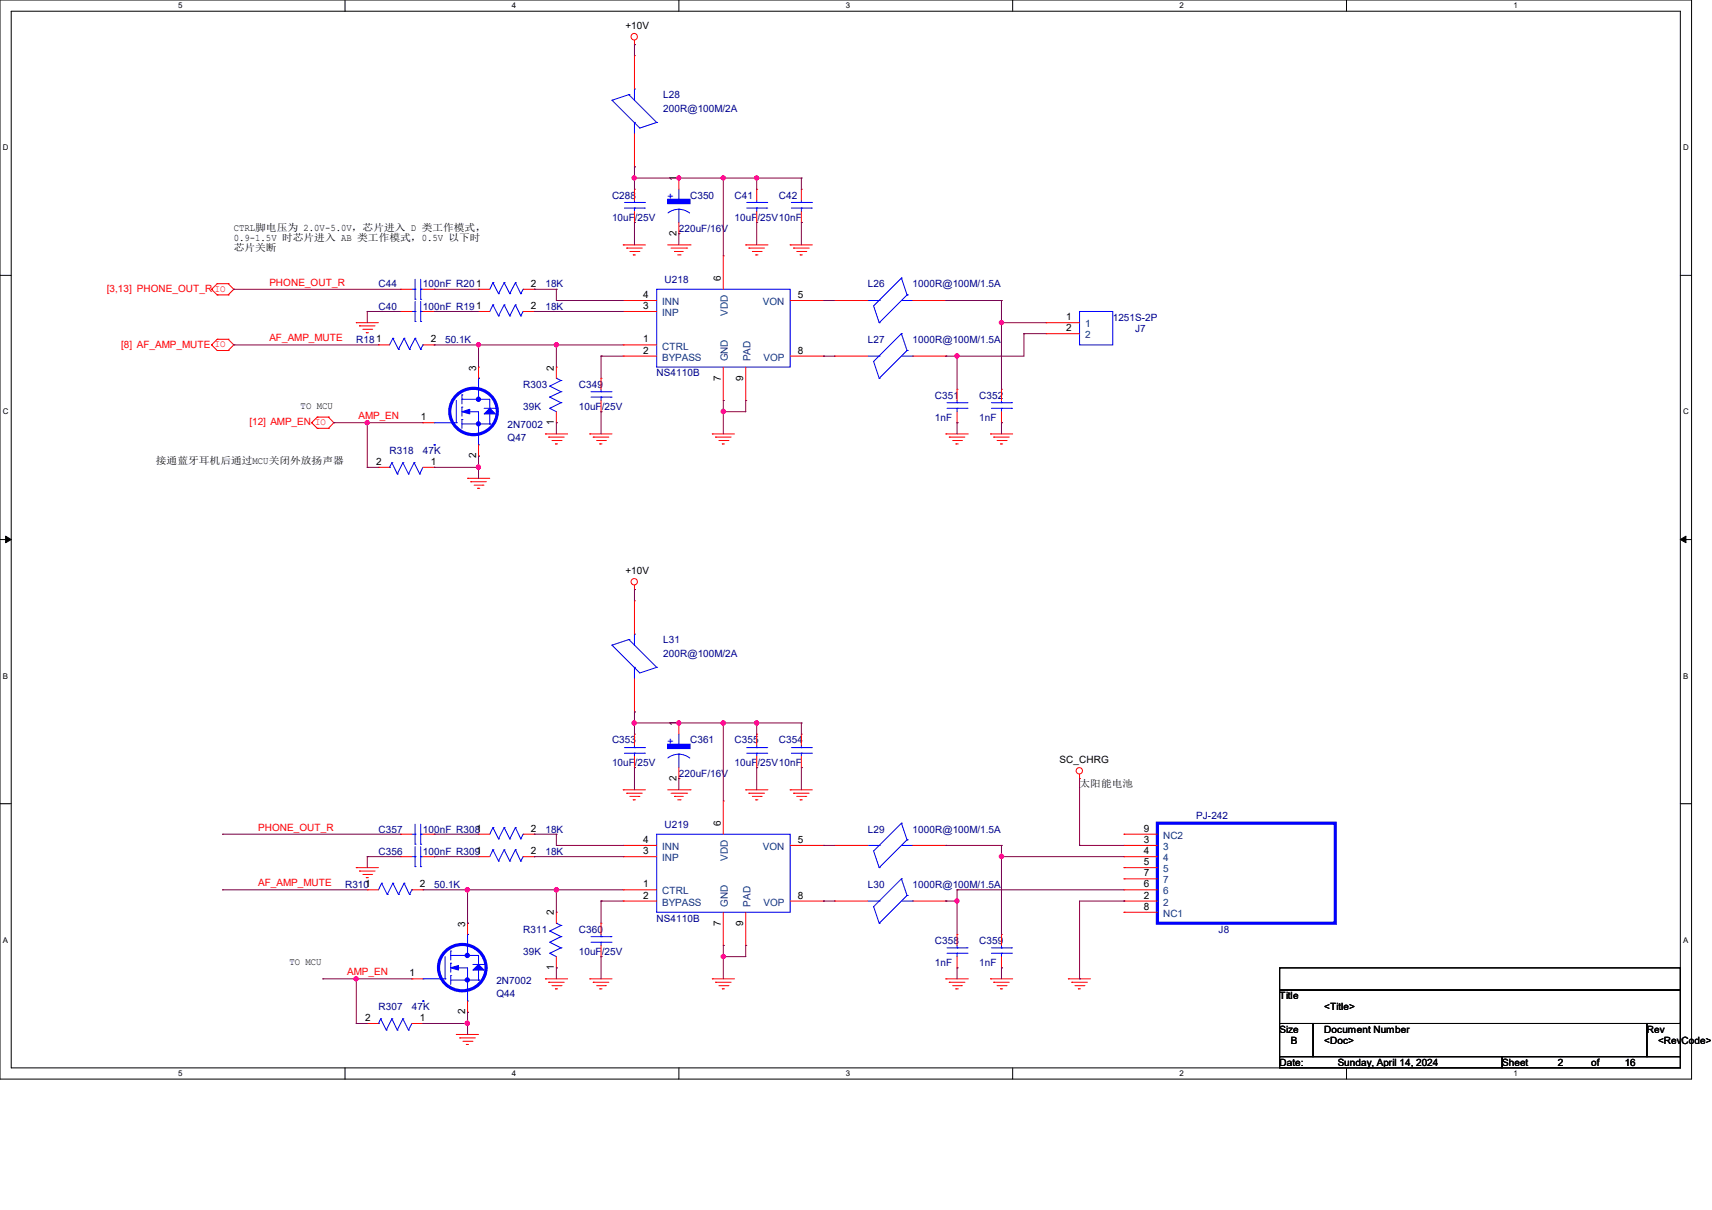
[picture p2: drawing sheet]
<svg xmlns="http://www.w3.org/2000/svg" width="297mm" height="210mm" viewBox="0 0 297 210" stroke-linecap="round" stroke-linejoin="round" font-family="sans-serif">
<g fill="none" stroke="#000" stroke-width=".17">
<path d="M0 0h293.5v187.3h-293.5zM1.9 1.9h289.6v183.4h-289.6zM59.9 0v1.9M117.8 0v1.9M175.7 0v1.9M233.6 0v1.9M0 47.8h1.9M291.5 47.8h2M0 93.6h1.9M1 93l.9 .6-.9 .6zM291.5 93.6l1-.6v1.2zM291.5 93.6h2"/>
<path d="M0 139.5h1.9M291.5 139.5h2M222 168h69.5v3.8h-69.5zM222 171.8h69.5v5.8h-69.5zM222 177.6h5.8v5.8h-5.8zM227.8 177.6h57.9v5.8h-57.9zM285.7 177.6h5.8v5.8h-5.8zM59.9 185.3v2M117.8 185.3v2M175.7 185.3v2M222 183.4h38.6v1.9h-38.6zM233.6 185.3v2"/>
<path d="M260.6 183.4h30.9v1.9h-30.9z"/>
</g>
<path d="M1 93l.9 .6-.9 .6zM291.5 93.6l1-.6v1.2z" fill="#000"/>
<g fill="none" stroke="#f00" stroke-width=".17">
<path d="M110.1 7.7h.1M110.1 7v.7M139 32.9h.1M139 38.6h.1M139 32.9v1.9M139 36.7v1.9M36.7 59.9h.1M36.7 50.2h.1M36.7 59.9l1 .9M36.7 50.2l1 1M37.7 58.9h.1M37.7 49.2h.1"/>
<path d="M37.7 51.2h.1M37.7 58.9l-1 1M37.7 58.9h1.9M37.7 49.2l-1 1M37.7 49.2h1.9M37.7 51.2h1.9M39.6 58.9h.1M39.6 49.2h.1M39.6 51.2h.1M39.6 58.9l1 1-1 .9M39.6 49.2l1 1-1 1M61.8 56h.1"/>
<path d="M61.8 56h3.9M62.4 56.6h.1M62.4 56.6h2.7M62.9 57.2h1.6M63.5 57.7h.1M63.5 57.7h.4M64.5 57.2h.1M108.1 42.5h.1M108.1 42.5h3.9M108.7 43.1h.1M108.7 43.1h2.7M109.3 43.6h1.5"/>
<path d="M109.9 44.2h.1M109.9 44.2h.3M110.8 43.6h.1M115.8 42.5h3.9M116.4 43.1h2.7M117 43.6h.1M117 43.6h1.5M117.6 44.2h.4M118 44.2h.1M119.1 43.1h.1M119.7 42.5h.1M129.4 42.5h.1"/>
<path d="M129.4 42.5h3.8M129.9 43.1h.1M129.9 43.1h2.7M130.5 43.6h1.5M131.1 44.2h.1M131.1 44.2h.4M132 43.6h.1M137.1 42.5h.1M137.1 42.5h3.8M137.7 43.1h.1M137.7 43.1h2.7M138.2 43.6h1.6"/>
<path d="M138.8 44.2h.1M138.8 44.2h.4M139.8 43.6h.1M37.7 60.8h.1M37.7 60.8h1.9M39.6 60.8h.1M54.1 73.4h.1M54.1 73.4l.9 .9M55 72.4h.1M55 74.3h.1M55 72.4l-.9 1M55 72.4h2"/>
<path d="M55 74.3h2M57 72.4h.1M57 74.3h.1M57 72.4l.9 1-.9 .9M94.6 75.3h.1M94.6 75.3h3.9M95.2 75.9h.1M95.2 75.9h2.7M95.8 76.5h1.5M96.4 77h.1M96.4 77h.3M97.3 76.5h.1"/>
<path d="M102.3 75.3h.1M102.3 75.3h3.9M102.9 75.9h.1M102.9 75.9h2.7M103.5 76.5h1.5M104.1 77h.1M104.1 77h.3M105 76.5h.1M123.6 75.3h.1M123.6 75.3h3.8M124.1 75.9h.1M124.1 75.9h2.7"/>
<path d="M124.7 76.5h1.6M125.3 77h.1M125.3 77h.4M126.3 76.5h.1M164.1 75.3h.1M164.1 75.3h3.9M164.7 75.9h.1M164.7 75.9h2.7M165.3 76.5h1.5M165.8 77h.1M165.8 77h.4M166.8 76.5h.1"/>
<path d="M171.8 75.3h.1M171.8 75.3h3.9M172.4 75.9h.1M172.4 75.9h2.7M173 76.5h1.5M173.6 77h.1M173.6 77h.3M173.7 67.6h.1M173.7 73.4h.1M173.7 67.6v1.9M173.7 71.5v1.9M174.5 76.5h.1"/>
<path d="M81.1 83h.1M81.1 83h3.9M81.7 83.6h.1M81.7 83.6h2.7M82.3 84.2h1.5M82.8 84.8h.1M82.8 84.8h.4M83.8 84.2h.1M110.1 102.3h.1M110.1 101.6v.7M108.1 137.1h.1M108.1 137.1h3.9"/>
<path d="M108.7 137.7h.1M108.7 137.7h2.7M109.3 138.2h1.5M109.9 138.8h.1M109.9 138.8h.3M110.8 138.2h.1M115.8 137.1h3.9M116.4 137.7h2.7M117 138.2h.1M117 138.2h1.5M117.6 138.8h.4M118 138.8h.1"/>
<path d="M119.1 137.7h.1M119.7 137.1h.1M129.4 137.1h.1M129.4 137.1h3.8M129.9 137.7h.1M129.9 137.7h2.7M130.5 138.2h1.5M131.1 138.8h.1M131.1 138.8h.4M132 138.2h.1M137.1 137.1h.1M137.1 137.1h3.8"/>
<path d="M137.7 137.7h.1M137.7 137.7h2.7M138.2 138.2h1.6M138.8 138.8h.1M138.8 138.8h.4M139.8 138.2h.1M187.3 135.1h.1M187.3 134.4v.7M61.8 150.6h.1M61.8 150.6h3.9M62.4 151.2h.1M62.4 151.2h2.7"/>
<path d="M62.9 151.8h1.6M63.5 152.3h.1M63.5 152.3h.4M64.5 151.8h.1M96.5 158.3h.1M96.5 158.3v1.9M144.8 146.7h.1M144.8 146.7h5.8M158.3 146.7h5.8M164.1 146.7h.1M79.2 179.5h.1M79.2 179.5h3.8"/>
<path d="M94.6 169.9h.1M94.6 169.9h3.9M95.2 170.5h.1M95.2 170.5h2.7M95.8 171.1h1.5M96.4 171.6h.1M96.4 171.6h.3M96.5 168h.1M96.5 166v2M97.3 171.1h.1M102.3 169.9h.1M102.3 169.9h3.9"/>
<path d="M102.9 170.5h.1M102.9 170.5h2.7M103.5 171.1h1.5M104.1 171.6h.1M104.1 171.6h.3M105 171.1h.1M123.6 169.9h.1M123.6 169.9h3.8M124.1 170.5h.1M124.1 170.5h2.7M124.7 171.1h1.6M125.3 171.6h.1"/>
<path d="M125.3 171.6h.4M126.3 171.1h.1M164.1 169.9h.1M164.1 169.9h3.9M164.7 170.5h.1M164.7 170.5h2.7M165.3 171.1h1.5M165.8 171.6h.1M165.8 171.6h.4M166.8 171.1h.1M171.8 169.9h.1M171.8 169.9h3.9"/>
<path d="M172.4 170.5h.1M172.4 170.5h2.7M173 171.1h1.5M173.6 171.6h.1M173.6 171.6h.3M174.5 171.1h.1M185.3 169.9h.1M185.3 169.9h3.9M185.9 170.5h.1M185.9 170.5h2.7M186.5 171.1h1.5M187.1 171.6h.1"/>
<path d="M187.1 171.6h.4M188 171.1h.1M79.8 180.1h.1M79.8 180.1h2.7M80.3 180.7h1.6M80.9 181.3h.1M80.9 181.3h.4M81.9 180.7h.1"/>
<circle cx="110" cy="6.4" r=".56"/>
<circle cx="110" cy="101" r=".55"/>
<circle cx="187.2" cy="133.8" r=".55"/>
</g>
<g fill="none" stroke="#00f" stroke-width=".17">
<path d="M115.9 37l1.1-.6 .8-.1 1.1 .3 .7 .4M117.8 34.8h.1M117.8 32.9v1.9M137.3 36.1h3.5M137.3 35.1h3.5M139 35.1h.1M139 36.1h.1M139 34.8v.3M139 36.1v.6M140.8 36.1h.1M140.8 35.1h.1M172 70.9h3.5"/>
<path d="M172 69.9h3.5M173.7 69.9h.1M173.7 70.9h.1M173.7 69.5v.4M173.7 70.9v.6M175.5 70.9h.1M175.5 69.9h.1M150.6 146.7h1.9M152.5 150.6h.1M152.5 146.7h.1M156.4 142.9h.1M156.4 142.9l-4.8 4.8 .9 2.9"/>
<path d="M156.4 142.9l1 2.9M156.4 146.7h1.9M157.4 145.8h.1M157.4 145.8l-4.9 4.8M158.3 146.7h.1M95.4 163.5h.1M95.4 165.4h.1M95.4 161.6h.1M95.4 163.5l1.9 1M95.4 165.4l1.1 .6M95.4 161.6l1.9 1M96.5 160.2h.1"/>
<path d="M96.5 160.2l.8 .4M97.3 164.5h.1M97.3 162.6h.1M97.3 160.6h.1M97.3 164.5l-1.9 .9M97.3 162.6l-1.9 .9M97.3 160.6l-1.9 1"/>
</g>
<path d="M115.8 34.6h3.9v.7h-3.9z" fill-rule="evenodd" fill="#00f"/>
<g fill="none" stroke="#00f" stroke-width=".17">
<path d="M115.8 34.6h3.9v.7h-3.9zM117.8 36.3h.1M117.8 36.3v2.3M129.5 36.1h3.5M129.5 35.1h3.5M131.3 35.1h.1M131.3 36.1h.1M131.3 34.8v.3M131.3 36.1v.6M133 36.1h.1M133 35.1h.1M66.2 153.3h.1"/>
<path d="M66.2 153.3l1 1.9M66.2 153.3l-.5 1.1M67.2 155.2h.1M68.2 153.3h.1M68.2 153.3l-1 1.9M68.2 153.3l.9 1.9M69.1 155.2h.1M70.1 153.3h.1M70.1 153.3l-1 1.9M70.1 153.3l.9 1.9M71 155.2h.1M71.5 154.4h.1"/>
<path d="M71.5 154.4l-.5 .8M73.4 173.7h.1M73.4 169.9h.1M73.4 169.9h3.8M78.2 165.1h.1M78.2 169.3h.1M78.2 165.1v1.5M78.2 169.3v1.6M78.2 170.1h4.8M79.2 168h.1M79.2 168h1.9M81.1 162.2h.1"/>
<path d="M83 170.1h.1"/>
</g>
<path d="M117.8 30.9h.1M117.8 30.9v2M117.8 38.6v2M131.3 32.9h.1M131.3 38.6h.1M131.3 32.9v1.9M131.3 36.7v1.9M117.8 40.6h.1M63.7 154.4h.1M63.7 154.4h2M71.5 154.4h1.9M73.4 154.4h.1" fill="none" stroke="#f00" stroke-width=".17"/>
<circle cx="81.1" cy="165.8" r=".38" fill="#00f"/>
<g fill="none" stroke="#00f" stroke-width=".17">
<path d="M77.2 169.9h.1M77.2 166v3.9M78.2 167.2h.1M78.2 165.8h.1M78.2 165.8h4.8v1.6M78.2 167.2v1.5M83 167.4h.1M83 170.1h.1M83 168.4v1.7"/>
<circle cx="81.1" cy="165.8" r=".38"/>
</g>
<path d="M77.3 165.1a4.1 4.1 0 0 1 6.5 .8 4.1 4.1 0 0 1-2.8 6 4 4 0 0 1-4.4-2 4 4 0 0 1 .7-4.8z" fill="none" stroke="#00f" stroke-width=".55"/>
<circle cx="81.1" cy="170.1" r=".37" fill="#00f"/>
<g fill="none" stroke="#00f" stroke-width=".17">
<path d="M81.1 165.8h.1M81.1 164.1v1.7"/>
<circle cx="81.1" cy="170.1" r=".37"/>
</g>
<path d="M82 168.4l1-1 1 1z" fill="#00f"/>
<path d="M82 168.4l1-1 1 1z" fill="none" stroke="#00f" stroke-width=".17"/>
<path d="M78.2 168l1.3-.4v.8z" fill="#00f"/>
<g fill="none" stroke="#00f" stroke-width=".17">
<path d="M71.5 54.1h.5M72 55.8h.1M72 54.1h.1M72 52.3v3.5M73 54.1h.1M73 55.8h.1M73 54.1h.4M73 52.3v3.5M75.3 77.2h.1M75.3 73.4h.1M75.3 73.4h3.9M80.1 68.5h.1"/>
<path d="M80.1 72.8h.1M80.1 68.5v1.6M80.1 72.8v1.5M80.1 73.6h4.9M81.1 71.5h.1M81.1 71.5h1.9M83 65.7h.1M85 73.6h.1M108.3 130.7h3.5M108.3 129.8h3.5M110.1 129.8h.1M110.1 130.7h.1"/>
<path d="M110.1 129.4v.4M110.1 130.7v.6M111.8 130.7h.1M111.8 129.8h.1M150.6 156.4h1.9M152.5 156.4h.1M156.4 152.5h.1M156.4 152.5l-4.8 4.9 .9 2.8M156.4 152.5l1 2.9M156.4 156.4h1.9M157.4 155.4h.1M157.4 155.4l-4.9 4.8"/>
<path d="M158.3 156.4h.1M65.7 177.6h.1M66 176.8h.1M66 176.8l-.3 .8M66 176.8l1 2M67 178.8h.1M68 176.8h.1M68 176.8l.9 2M68 176.8l-1 2M68.9 178.8h.1M69.9 176.8h.1M69.9 176.8l1 2"/>
<path d="M69.9 176.8l-1 2M70.9 178.8h.1M71.5 177.6l-.6 1.2M73.4 173.7h.1M78.2 168l1.3-.4v.8zM81.1 173.7h.1M81.1 162.2h.1M81.1 162.2v1.9M81.1 168v5.7M82 167.4h2M84 167.4h.1M152.5 160.2h.1"/>
<path d="M164.3 165.4h3.5M164.3 164.5h3.5M166 164.5h.1M166 165.4h.1M166 164.1v.4M166 165.4v.6M167.8 165.4h.1M167.8 164.5h.1"/>
</g>
<g fill="none" stroke="#f00" stroke-width=".17">
<path d="M69.5 54.1h.1M69.5 54.1h2M73.4 54.1h1.9M75.3 54.1h.1M110.1 127.4h.1M110.1 133.2h.1M110.1 127.4v2M110.1 131.3v1.9M144.8 156.4h.1M144.8 156.4h5.8M158.3 156.4h5.8M164.1 156.4h.1"/>
<path d="M63.7 177.6h.1M63.7 177.6h2M71.5 169.9h.1M71.5 169.9h1.9M71.5 177.6h1.9M73.4 177.6h.1M81.1 160.2h.1M81.1 175.7h.1M81.1 160.2v2M81.1 173.7v2M166 162.2h.1M166 168h.1"/>
<path d="M166 162.2v1.9M166 166v2"/>
</g>
<circle cx="83" cy="69.3" r=".37" fill="#00f"/>
<g fill="none" stroke="#00f" stroke-width=".17">
<path d="M79.2 73.4h.1M79.2 69.5v3.9M80.1 70.7h.1M80.1 69.3h.1M80.1 69.3h4.9v1.6M80.1 70.7v1.5M85 70.9h.1M85 73.6h.1M85 71.8v1.8"/>
<circle cx="83" cy="69.3" r=".37"/>
</g>
<path d="M79.2 68.6a4.1 4.1 0 0 1 6.5 .8 4.1 4.1 0 0 1-2.7 6 4 4 0 0 1-4.4-2 4 4 0 0 1 .6-4.8z" fill="none" stroke="#00f" stroke-width=".55"/>
<circle cx="83" cy="73.6" r=".36" fill="#00f"/>
<g fill="none" stroke="#00f" stroke-width=".17">
<path d="M83 69.3h.1M83 67.6v1.7"/>
<circle cx="83" cy="73.6" r=".36"/>
</g>
<path d="M85 70.9l.9 .9h-1.9z" fill="#00f"/>
<path d="M85 70.9l.9 .9h-1.9z" fill="none" stroke="#00f" stroke-width=".17"/>
<path d="M80.1 71.5l1.4-.5v.8z" fill="#00f"/>
<path d="M75.3 77.2h.1M80.1 71.5l1.4-.5v.8zM83 77.2h.1M83 65.7h.1M83 65.7v1.9M83 71.5v5.7M84 70.9h1.9M85.9 70.9h.1M115.9 131.5l1-.5 .9-.1 1.2 .2 .7 .5M117.8 129.4h.1M117.8 127.4v2" fill="none" stroke="#00f" stroke-width=".17"/>
<path d="M73.4 73.4h.1M73.4 73.4h1.9M83 63.7h.1M83 79.2h.1M83 63.7v2M83 77.2v2" fill="none" stroke="#f00" stroke-width=".17"/>
<path d="M115.8 129.2h3.9v.7h-3.9z" fill-rule="evenodd" fill="#00f"/>
<g fill="none" stroke="#00f" stroke-width=".17">
<path d="M106.2 17.4h.1M106.2 17.4l4.8 4.8 2.9-.9M109.1 16.4h.1M109.1 16.4l4.8 4.9M109.1 16.4l-2.9 1M110.1 15.5h.1M110.1 15.5v1.9M108.3 36.1h3.5M108.3 35.1h3.5M110.1 21.3h.1M110.1 35.1h.1M110.1 36.1h.1"/>
<path d="M110.1 21.3v1.9M110.1 34.8v.3M110.1 36.1v.6M111.8 36.1h.1M111.8 35.1h.1M113.9 21.3h.1M68.2 58.7h.1M68.2 58.7l.9 1.9M68.2 58.7l-.6 1.2M70.1 58.7h.1M70.1 58.7l-1 1.9M70.1 58.7l.9 1.9"/>
<path d="M71.5 50.2h.5M72 51.9h.1M72 50.2h.1M72 58.7h.1M72 48.5v3.4M72 58.7l-1 1.9M72 58.7l1 1.9M73 50.2h.1M73 51.9h.1M73 50.2h.4M73 48.5v3.4M73.4 59.9h.1"/>
<path d="M73.4 59.9l-.4 .7M85.5 52.9h.1M85.5 49.1h.1M85.5 52.9l1 1.9M85.5 49.1l1 1.9M85.5 52.9l-.5 1.2M85.5 49.1l-.5 1.1M86.5 54.8h.1M86.5 51h.1M87.5 52.9h.1M87.5 49.1h.1M87.5 52.9l-1 1.9"/>
<path d="M87.5 52.9l.9 1.9M87.5 49.1l-1 1.9M87.5 49.1l.9 1.9M88.4 54.8h.1M88.4 51h.1M89.4 52.9h.1M89.4 49.1h.1M89.4 49.1l-1 1.9M89.4 52.9l-1 1.9M89.4 52.9l.9 1.9M89.4 49.1l.9 1.9M90.3 54.8h.1"/>
<path d="M90.3 51h.1M90.8 54.1h.1M90.8 50.2h.1M90.8 54.1l-.5 .7M90.8 50.2l-.5 .8M113.9 50.2h23.2v13.5h-23.2zM150.6 52.2h1.9M152.5 56h.1M152.5 52.2h.1M156.4 48.3h.1M156.4 57.9h.1M156.4 48.3l-4.8 4.8 .9 2.9"/>
<path d="M156.4 48.3l1 2.9M156.4 52.2h1.9M156.4 57.9l-4.8 4.8 .9 3M156.4 57.9l1 2.9M157.4 51.2h.1M157.4 51.2l-4.9 4.8M158.3 52.2h.1M187.3 54.1h5.7v5.8h-5.7zM69.1 60.6h.1M71 60.6h.1M73 60.6h.1M95.4 68.9h.1"/>
<path d="M95.4 70.9h.1M95.4 67h.1M95.4 68.9l1.9 1M95.4 70.9l1.1 .6M95.4 67l1.9 1M96.5 65.7h.1M96.5 65.7l.8 .3M97.3 69.9h.1M97.3 68h.1M97.3 66h.1M97.3 69.9l-1.9 1M97.3 68l-1.9 .9"/>
<path d="M97.3 66l-1.9 1M102.5 68.9h3.5M102.5 68h3.5M104.3 68h.1M104.3 68.9h.1M104.3 67.6v.4M104.3 68.9v.6M106 68.9h.1M106 68h.1M150.6 61.8h1.9M152.5 65.7h.1M152.5 61.8h.1"/>
<path d="M156.4 61.8h1.9M157.4 60.8h.1M157.4 60.8l-4.9 4.9M158.3 61.8h.1M164.3 70.9h3.5M164.3 69.9h3.5M166 69.9h.1M166 70.9h.1M166 69.5v.4M166 70.9v.6M167.8 70.9h.1M167.8 69.9h.1"/>
<path d="M67.6 81.1h.1M68 80.3h.1M68 80.3l-.4 .8M68 80.3l.9 2M68.9 82.3h.1M69.9 80.3h.1M69.9 80.3l1 2M69.9 80.3l-1 2M70.9 82.3h.1M71.8 80.3h.1M71.8 80.3l1 2M71.8 80.3l-.9 2"/>
<path d="M72.8 82.3h.1M73.4 81.1l-.6 1.2M106.2 112h.1M106.2 112l4.8 4.8 2.9-1M109.1 111h.1M109.1 111l4.8 4.8M109.1 111l-2.9 1M110.1 115.8h.1M110.1 110.1h.1M110.1 110.1v1.9M110.1 115.8v2M113.9 115.8h.1"/>
<path d="M115.8 129.2h3.9v.7h-3.9zM117.8 130.9h.1M117.8 130.9v2.3M129.5 130.7h3.5M129.5 129.8h3.5M131.3 129.8h.1M131.3 130.7h.1M131.3 129.4v.4M131.3 130.7v.6M133 130.7h.1M133 129.8h.1M137.3 130.7h3.5"/>
<path d="M137.3 129.8h3.5M139 129.8h.1M139 130.7h.1M139 129.4v.4M139 130.7v.6M140.8 130.7h.1M140.8 129.8h.1M71.5 148.7h.5M71.5 144.8h.5M72 150.4h.1M72 148.7h.1M72 146.5h.1"/>
<path d="M72 144.8h.1M72 143v3.5M72 146.9v3.5M73 148.7h.1M73 150.4h.1M73 144.8h.1M73 146.5h.1M73 143v3.5M73 146.9v3.5M73 148.7h.4M73 144.8h.4M85.5 143.6h.1"/>
<path d="M85.5 147.5h.1M85.5 143.6l1 2M85.5 143.6l-.5 1.2M85.5 147.5l1 1.9M85.5 147.5l-.5 1.2M86.5 145.6h.1M86.5 149.4h.1M87.5 143.6h.1M87.5 147.5h.1M87.5 147.5l.9 1.9M87.5 143.6l-1 2M87.5 143.6l.9 2"/>
<path d="M87.5 147.5l-1 1.9M88.4 145.6h.1M88.4 149.4h.1M89.4 143.6h.1M89.4 147.5h.1M89.4 143.6l-1 2M89.4 143.6l.9 2M89.4 147.5l-1 1.9M89.4 147.5l.9 1.9M90.3 145.6h.1M90.3 149.4h.1M90.8 144.8h.1"/>
<path d="M90.8 148.7h.1M90.8 144.8l-.5 .8M90.8 148.7l-.5 .7M113.9 144.8h23.2v13.5h-23.2zM102.5 163.5h3.5M102.5 162.6h3.5M104.3 162.6h.1M104.3 163.5h.1M104.3 162.2v.4M104.3 163.5v.6M106 163.5h.1M106 162.6h.1"/>
<path d="M172 165.4h3.5M172 164.5h3.5M173.7 164.5h.1M173.7 165.4h.1M173.7 164.1v.4M173.7 165.4v.6M175.5 165.4h.1M175.5 164.5h.1"/>
</g>
<g fill="none" stroke="#f00" stroke-width=".17">
<path d="M110.1 9.7h.1M110.1 9.7v5.8M110.1 29h.1M110.1 32.9h.1M110.1 38.6h.1M110.1 23.2v5.8M110.1 32.9v1.9M110.1 36.7v1.9M65.7 59.9h.1M65.7 59.9h1.9M69.5 50.2h.1M69.5 50.2h2"/>
<path d="M73.4 50.2h1.9M73.4 59.9h1.9M75.3 50.2h.1M75.3 59.9h.1M83 54.1h.1M83 50.2h.1M83 50.2h2M83 54.1h2M90.8 50.2h1.9M90.8 54.1h1.9M92.7 54.1h.1M92.7 50.2h.1"/>
<path d="M108.1 59.9h.1M108.1 54.1h.1M108.1 52.2h.1M108.1 59.9h5.8M108.1 54.1h5.8M108.1 52.2h5.8M125.5 44.4h.1M125.5 44.4v5.8M137.1 52.2h5.8M142.9 52.2h.1M144.8 52.2h.1M144.8 52.2h5.8"/>
<path d="M158.3 52.2h5.8M164.1 52.2h.1M181.5 56h.1M181.5 57.9h.1M181.5 56h5.8M181.5 57.9h5.8M96.5 73.4h.1M96.5 63.7h.1M96.5 63.7v2M96.5 71.5v1.9M104.3 65.7h.1M104.3 71.5h.1"/>
<path d="M104.3 65.7v1.9M104.3 69.5v2M108.1 61.8h.1M108.1 61.8h5.8M125.5 69.5h.1M125.5 63.7v5.8M129.4 69.5h.1M129.4 63.7v5.8M137.1 61.8h5.8M142.9 61.8h.1M144.8 61.8h.1M144.8 61.8h5.8"/>
<path d="M158.3 61.8h5.8M164.1 61.8h.1M166 67.6h.1M166 73.4h.1M166 67.6v1.9M166 71.5v1.9M65.7 81.1h.1M65.7 81.1h1.9M73.4 81.1h1.9M75.3 81.1h.1M110.1 104.3h.1M110.1 104.3v5.8"/>
<path d="M110.1 117.8v5.8M110.1 123.6h.1M117.8 125.5h.1M117.8 135.1h.1M117.8 125.5v1.9M117.8 133.2v1.9M125.5 139h.1M125.5 139v5.8M131.3 127.4h.1M131.3 133.2h.1M131.3 127.4v2M131.3 131.3v1.9"/>
<path d="M139 127.4h.1M139 133.2h.1M139 127.4v2M139 131.3v1.9M69.5 148.7h.1M69.5 144.8h.1M69.5 148.7h2M69.5 144.8h2M73.4 148.7h1.9M73.4 144.8h1.9M75.3 148.7h.1M75.3 144.8h.1"/>
<path d="M83 144.8h.1M83 148.7h.1M83 148.7h2M83 144.8h2M90.8 148.7h1.9M90.8 144.8h1.9M92.7 144.8h.1M92.7 148.7h.1M108.1 154.4h.1M108.1 156.4h.1M108.1 148.7h.1M108.1 146.7h.1"/>
<path d="M108.1 148.7h5.8M108.1 154.4h5.8M108.1 156.4h5.8M108.1 146.7h5.8M125.5 158.3v5.8M129.4 158.3v5.8M137.1 156.4h5.8M137.1 146.7h5.8M142.9 146.7h.1M142.9 156.4h.1M195 150.6h.1M195 146.7h.1"/>
<path d="M195 154.4h.1M195 148.7h.1M195 156.4h.1M195 144.8h.1M195 152.5h.1M195 158.3h.1M195 148.7h5.8M195 154.4h5.8M195 156.4h5.8M195 146.7h5.8M195 144.8h5.8M195 150.6h5.8"/>
<path d="M195 152.5h5.8M195 158.3h5.8M104.3 160.2h.1M104.3 166h.1M104.3 160.2v2M104.3 164.1v1.9M125.5 164.1h.1M129.4 164.1h.1M173.7 162.2h.1M173.7 168h.1M173.7 162.2v1.9M173.7 166v2"/>
</g>
<path d="M200.8 142.9h30.8v17.3h-30.8z" fill="none" stroke="#00f" stroke-width=".55"/>
<path d="M110.1 38.6h.1M110.1 38.6v3.9M125.5 30.9h.1M125.5 30.9h5.8M40.6 59.9h.1M40.6 59.9h25.1" fill="none" stroke="#800040" stroke-width=".17"/>
<circle cx="125.5" cy="30.9" r=".37" fill="#f0f"/>
<circle cx="125.5" cy="30.9" r=".37" fill="none" stroke="#f0f" stroke-width=".17"/>
<path d="M131.3 38.6h.1M131.3 30.9h.1M131.3 30.9v2M131.3 38.6v3.9M131.3 30.9h7.7M139 38.6h.1M139 38.6v3.9" fill="none" stroke="#800040" stroke-width=".17"/>
<circle cx="131.3" cy="30.9" r=".36" fill="#f0f"/>
<circle cx="131.3" cy="30.9" r=".36" fill="none" stroke="#f0f" stroke-width=".17"/>
<g fill="none" stroke="#800040" stroke-width=".17">
<path d="M139 30.9h.1M139 30.9v2M40.6 50.2h.1M40.6 50.2h28.9M63.7 54.1h.1M63.7 54.1h5.8M75.3 54.1h.1M75.3 50.2h.1M75.3 54.1h7.7M75.3 50.2h7.7M142.9 52.2h.1M142.9 52.2h1.9"/>
<path d="M125.5 71.5h.1M125.5 71.5v3.8M129.4 69.5h.1M129.4 69.5v2h-3.9M142.9 61.8h.1M142.9 61.8h1.9"/>
</g>
<circle cx="125.5" cy="71.4" r=".38" fill="#f0f"/>
<circle cx="125.5" cy="71.4" r=".38" fill="none" stroke="#f0f" stroke-width=".17"/>
<path d="M173.7 52.2h.1M173.7 56h.1M173.7 52.2v3.8M173.7 56h7.8" fill="none" stroke="#800040" stroke-width=".17"/>
<circle cx="173.7" cy="56" r=".37" fill="#f0f"/>
<circle cx="173.7" cy="56" r=".37" fill="none" stroke="#f0f" stroke-width=".17"/>
<g fill="none" stroke="#800040" stroke-width=".17">
<path d="M164.1 52.2h.1M164.1 52.2h9.6M173.7 56h.1M173.7 56v11.6M177.6 57.9h.1M177.6 57.9v3.9M177.6 57.9h3.9M164.1 61.8h.1M164.1 61.8h1.9M166 73.4h.1M166 61.8h.1M166 61.8v5.8"/>
<path d="M166 73.4v1.9M173.7 73.4h.1M173.7 73.4v1.9"/>
</g>
<circle cx="166" cy="61.8" r=".37" fill="#f0f"/>
<circle cx="166" cy="61.8" r=".37" fill="none" stroke="#f0f" stroke-width=".17"/>
<path d="M110.1 30.9h.1M110.1 30.9v2M110.1 30.9h7.7M166 61.8h.1M166 61.8h11.6" fill="none" stroke="#800040" stroke-width=".17"/>
<circle cx="117.7" cy="30.9" r=".36" fill="#f0f"/>
<circle cx="117.7" cy="30.9" r=".36" fill="none" stroke="#f0f" stroke-width=".17"/>
<circle cx="110" cy="30.9" r=".37" fill="#f0f"/>
<circle cx="110" cy="30.9" r=".37" fill="none" stroke="#f0f" stroke-width=".17"/>
<path d="M81.1 154.4v5.8M56 169.9h.1M56 169.9h5.8M61.8 177.6h.1M61.8 169.9h.1M61.8 177.6h1.9M61.8 169.9v7.7M81.1 175.7h.1M81.1 160.2h.1M81.1 175.7v1.9" fill="none" stroke="#800040" stroke-width=".17"/>
<circle cx="61.8" cy="169.9" r=".37" fill="#f0f"/>
<circle cx="61.8" cy="169.9" r=".37" fill="none" stroke="#f0f" stroke-width=".17"/>
<path d="M61.8 169.9h.1M61.8 169.9h9.7M73.4 177.6h.1M73.4 177.6h7.7" fill="none" stroke="#800040" stroke-width=".17"/>
<circle cx="81.1" cy="177.6" r=".38" fill="#f0f"/>
<circle cx="81.1" cy="177.6" r=".38" fill="none" stroke="#f0f" stroke-width=".17"/>
<g fill="none" stroke="#800040" stroke-width=".17">
<path d="M75.3 59.9h.1M75.3 59.9h7.7M92.7 54.1h.1M92.7 50.2h.1M92.7 54.1h15.4M92.7 50.2h3.8M96.5 50.2h.1M96.5 52.2h.1M96.5 59.9h.1M96.5 50.2v2M96.5 59.9v3.8M96.5 52.2h11.6"/>
<path d="M96.5 59.9h11.6M96.5 73.4h.1M96.5 73.4v1.9M104.3 71.5h.1M104.3 61.8h.1M104.3 61.8v3.9M104.3 71.5v3.8M104.3 61.8h3.8"/>
</g>
<circle cx="96.5" cy="59.8" r=".37" fill="#f0f"/>
<circle cx="96.5" cy="59.8" r=".37" fill="none" stroke="#f0f" stroke-width=".17"/>
<g fill="none" stroke="#800040" stroke-width=".17">
<path d="M110.1 7.7h.1M110.1 7.7v2M110.1 29h.1M110.1 29v1.9M117.8 30.9h.1M117.8 30.9h7.7M125.5 30.9h.1M125.5 30.9v13.5M63.7 54.1h.1M63.7 54.1v1.9M117.8 40.6h.1M117.8 40.6v1.9"/>
<path d="M125.5 69.5h.1M125.5 69.5v2M110.1 133.2h.1M110.1 133.2v3.9M125.5 125.5h.1M125.5 125.5h13.5M131.3 133.2h.1M131.3 125.5h.1M131.3 125.5v1.9M131.3 133.2v3.9M139 133.2h.1M139 133.2v3.9"/>
<path d="M38.6 154.4h.1M38.6 154.4h25.1"/>
</g>
<circle cx="131.2" cy="125.5" r=".37" fill="#f0f"/>
<circle cx="131.2" cy="125.5" r=".37" fill="none" stroke="#f0f" stroke-width=".17"/>
<g fill="none" stroke="#800040" stroke-width=".17">
<path d="M110.1 125.5h.1M110.1 125.5v1.9M110.1 125.5h7.7M139 125.5h.1M139 125.5v1.9M38.6 144.8h.1M38.6 144.8h30.9M63.7 148.7h.1M63.7 148.7h5.8M75.3 148.7h.1M75.3 144.8h.1M75.3 148.7h7.7"/>
<path d="M75.3 144.8h7.7M142.9 146.7h.1M142.9 156.4h.1M142.9 146.7h1.9M142.9 156.4h1.9M164.1 146.7h.1M164.1 156.4h.1M164.1 146.7h9.6M164.1 156.4h1.9M166 156.4h.1M166 156.4v5.8M173.7 146.7h.1"/>
<path d="M173.7 146.7v2M125.5 166h.1M125.5 166v3.9M129.4 164.1h.1M129.4 164.1v1.9h-3.9M166 168h.1M166 168v1.9M173.7 168h.1M173.7 168v1.9"/>
</g>
<circle cx="117.7" cy="125.5" r=".37" fill="#f0f"/>
<circle cx="117.7" cy="125.5" r=".37" fill="none" stroke="#f0f" stroke-width=".17"/>
<circle cx="110" cy="125.5" r=".38" fill="#f0f"/>
<circle cx="110" cy="125.5" r=".38" fill="none" stroke="#f0f" stroke-width=".17"/>
<path d="M73.4 154.4h7.7M81.1 154.4h.1M92.7 148.7h.1M92.7 144.8h.1M92.7 148.7h15.4M92.7 144.8h3.8M96.5 144.8h.1M96.5 146.7h.1M96.5 144.8v1.9M96.5 146.7h11.6" fill="none" stroke="#800040" stroke-width=".17"/>
<circle cx="81.1" cy="154.4" r=".38" fill="#f0f"/>
<circle cx="81.1" cy="154.4" r=".38" fill="none" stroke="#f0f" stroke-width=".17"/>
<path d="M96.5 154.4h.1M96.5 154.4v3.9M104.3 156.4h.1M104.3 156.4v3.8M104.3 156.4h3.8M96.5 168h.1M96.5 168v1.9M104.3 166h.1M104.3 166v3.9" fill="none" stroke="#800040" stroke-width=".17"/>
<circle cx="96.5" cy="154.4" r=".38" fill="#f0f"/>
<circle cx="96.5" cy="154.4" r=".38" fill="none" stroke="#f0f" stroke-width=".17"/>
<path d="M63.7 148.7h.1M63.7 148.7v1.9M96.5 154.4h.1M96.5 154.4h11.6M125.5 164.1h.1M125.5 164.1v1.9" fill="none" stroke="#800040" stroke-width=".17"/>
<circle cx="125.5" cy="166" r=".37" fill="#f0f"/>
<circle cx="125.5" cy="166" r=".37" fill="none" stroke="#f0f" stroke-width=".17"/>
<path d="M125.5 125.5h.1M125.5 125.5v13.5" fill="none" stroke="#800040" stroke-width=".17"/>
<circle cx="125.5" cy="125.5" r=".38" fill="#f0f"/>
<circle cx="125.5" cy="125.5" r=".38" fill="none" stroke="#f0f" stroke-width=".17"/>
<path d="M110.1 102.3h.1M110.1 102.3v2M110.1 123.6h.1M110.1 123.6v1.9M117.8 125.5h.1M117.8 135.1h.1M117.8 125.5h7.7M117.8 135.1v2M173.7 148.7h.1M173.7 148.7h21.3" fill="none" stroke="#800040" stroke-width=".17"/>
<circle cx="173.7" cy="148.6" r=".38" fill="#f0f"/>
<circle cx="173.7" cy="148.6" r=".38" fill="none" stroke="#f0f" stroke-width=".17"/>
<path d="M166 154.4h.1M166 154.4v2M173.7 148.7h.1M173.7 148.7v13.5" fill="none" stroke="#800040" stroke-width=".17"/>
<circle cx="166" cy="156.4" r=".36" fill="#f0f"/>
<circle cx="166" cy="156.4" r=".36" fill="none" stroke="#f0f" stroke-width=".17"/>
<path d="M83 81.1h.1M83 81.1v1.9M187.3 135.1v11.6M81.1 154.4h15.4M96.5 154.4h.1M166 154.4h.1M166 154.4h29M187.3 146.7h.1M81.1 177.6h.1M81.1 177.6v1.9" fill="none" stroke="#800040" stroke-width=".17"/>
<circle cx="83" cy="81.1" r=".37" fill="#f0f"/>
<circle cx="83" cy="81.1" r=".37" fill="none" stroke="#f0f" stroke-width=".17"/>
<path d="M57.9 73.4h.1M57.9 73.4h5.8M63.7 73.4h.1M63.7 73.4v7.7M83 79.2h.1M83 79.2v1.9M63.7 81.1h.1M63.7 81.1h2" fill="none" stroke="#800040" stroke-width=".17"/>
<circle cx="63.7" cy="73.3" r=".36" fill="#f0f"/>
<circle cx="63.7" cy="73.3" r=".36" fill="none" stroke="#f0f" stroke-width=".17"/>
<path d="M83 59.9h.1M83 59.9v3.8M83 59.9h13.5M63.7 73.4h.1M63.7 73.4h9.7M75.3 81.1h.1M75.3 81.1h7.7" fill="none" stroke="#800040" stroke-width=".17"/>
<circle cx="83" cy="59.8" r=".36" fill="#f0f"/>
<circle cx="83" cy="59.8" r=".36" fill="none" stroke="#f0f" stroke-width=".17"/>
<path d="M187.3 146.7h.1M187.3 146.7h7.7M195 156.4h.1M195 156.4h-7.7v13.5M187.3 169.9h.1" fill="none" stroke="#800040" stroke-width=".17"/>
<circle cx="125.5" cy="30.9" r=".37" fill="#f0f"/>
<circle cx="125.5" cy="30.9" r=".37" fill="none" stroke="#f0f" stroke-width=".17"/>
<circle cx="131.3" cy="30.9" r=".36" fill="#f0f"/>
<circle cx="131.3" cy="30.9" r=".36" fill="none" stroke="#f0f" stroke-width=".17"/>
<circle cx="125.5" cy="71.4" r=".38" fill="#f0f"/>
<circle cx="125.5" cy="71.4" r=".38" fill="none" stroke="#f0f" stroke-width=".17"/>
<circle cx="173.7" cy="56" r=".37" fill="#f0f"/>
<circle cx="173.7" cy="56" r=".37" fill="none" stroke="#f0f" stroke-width=".17"/>
<circle cx="166" cy="61.8" r=".37" fill="#f0f"/>
<circle cx="166" cy="61.8" r=".37" fill="none" stroke="#f0f" stroke-width=".17"/>
<circle cx="117.7" cy="30.9" r=".36" fill="#f0f"/>
<circle cx="117.7" cy="30.9" r=".36" fill="none" stroke="#f0f" stroke-width=".17"/>
<circle cx="110" cy="30.9" r=".37" fill="#f0f"/>
<circle cx="110" cy="30.9" r=".37" fill="none" stroke="#f0f" stroke-width=".17"/>
<circle cx="61.8" cy="169.9" r=".37" fill="#f0f"/>
<circle cx="61.8" cy="169.9" r=".37" fill="none" stroke="#f0f" stroke-width=".17"/>
<circle cx="81.1" cy="177.6" r=".38" fill="#f0f"/>
<circle cx="81.1" cy="177.6" r=".38" fill="none" stroke="#f0f" stroke-width=".17"/>
<circle cx="96.5" cy="59.8" r=".37" fill="#f0f"/>
<circle cx="96.5" cy="59.8" r=".37" fill="none" stroke="#f0f" stroke-width=".17"/>
<circle cx="131.2" cy="125.5" r=".37" fill="#f0f"/>
<circle cx="131.2" cy="125.5" r=".37" fill="none" stroke="#f0f" stroke-width=".17"/>
<circle cx="117.7" cy="125.5" r=".37" fill="#f0f"/>
<circle cx="117.7" cy="125.5" r=".37" fill="none" stroke="#f0f" stroke-width=".17"/>
<circle cx="110" cy="125.5" r=".38" fill="#f0f"/>
<circle cx="110" cy="125.5" r=".38" fill="none" stroke="#f0f" stroke-width=".17"/>
<circle cx="81.1" cy="154.4" r=".38" fill="#f0f"/>
<circle cx="81.1" cy="154.4" r=".38" fill="none" stroke="#f0f" stroke-width=".17"/>
<circle cx="96.5" cy="154.4" r=".38" fill="#f0f"/>
<circle cx="96.5" cy="154.4" r=".38" fill="none" stroke="#f0f" stroke-width=".17"/>
<circle cx="125.5" cy="166" r=".37" fill="#f0f"/>
<circle cx="125.5" cy="166" r=".37" fill="none" stroke="#f0f" stroke-width=".17"/>
<circle cx="125.5" cy="125.5" r=".38" fill="#f0f"/>
<circle cx="125.5" cy="125.5" r=".38" fill="none" stroke="#f0f" stroke-width=".17"/>
<circle cx="173.7" cy="148.6" r=".38" fill="#f0f"/>
<circle cx="173.7" cy="148.6" r=".38" fill="none" stroke="#f0f" stroke-width=".17"/>
<circle cx="166" cy="156.4" r=".36" fill="#f0f"/>
<circle cx="166" cy="156.4" r=".36" fill="none" stroke="#f0f" stroke-width=".17"/>
<circle cx="83" cy="81.1" r=".37" fill="#f0f"/>
<circle cx="83" cy="81.1" r=".37" fill="none" stroke="#f0f" stroke-width=".17"/>
<circle cx="63.7" cy="73.3" r=".36" fill="#f0f"/>
<circle cx="63.7" cy="73.3" r=".36" fill="none" stroke="#f0f" stroke-width=".17"/>
<circle cx="83" cy="59.8" r=".36" fill="#f0f"/>
<circle cx="83" cy="59.8" r=".36" fill="none" stroke="#f0f" stroke-width=".17"/>
<g font-size="1.7">
<text x="108.5" y="5.1">+10V</text>
<text x="117.3" y="31.5" transform="rotate(-90 117.3 31.5)">1</text>
<text x="40.6" y="40">CTRL脚电压为 2.0V-5.0V，芯片进入 D 类工作模式，</text>
<text x="40.6" y="41.7">0.9-1.5V 时芯片进入 AB 类工作模式，0.5V 以下时</text>
<text x="117.3" y="40.9" transform="rotate(-90 117.3 40.9)">2</text>
<text x="40.6" y="43.5">芯片关断</text>
<text x="92.1" y="53.6">2</text>
<text x="92.1" y="49.8">2</text>
<text x="111.6" y="53.6">3</text>
<text x="111.6" y="51.7">4</text>
<text x="125.1" y="48.9" transform="rotate(-90 125.1 48.9)">6</text>
<text x="138.4" y="51.7">5</text>
<text x="74.7" y="59.4">2</text>
<text x="111.6" y="59.4">1</text>
<text x="185" y="55.6">1</text>
<text x="185" y="57.5">2</text>
<text x="82.6" y="64.3" transform="rotate(-90 82.6 64.3)">3</text>
<text x="96.1" y="64.3" transform="rotate(-90 96.1 64.3)">2</text>
<text x="111.6" y="61.4">2</text>
<text x="138.4" y="61.4">8</text>
<text x="52.2" y="70.9">TO MCU</text>
<text x="125.1" y="66" transform="rotate(-90 125.1 66)">7</text>
<text x="128.9" y="66" transform="rotate(-90 128.9 66)">9</text>
<text x="73" y="72.9">1</text>
<text x="96.1" y="73.8" transform="rotate(-90 96.1 73.8)">1</text>
<text x="27.1" y="80.6">接通蓝牙耳机后通过MCU关闭外放扬声器</text>
<text x="65.2" y="80.7">2</text>
<text x="74.7" y="80.7">1</text>
<text x="82.6" y="79.5" transform="rotate(-90 82.6 79.5)">2</text>
<text x="108.5" y="99.7">+10V</text>
<text x="117.3" y="126.1" transform="rotate(-90 117.3 126.1)">1</text>
<text x="117.3" y="135.6" transform="rotate(-90 117.3 135.6)">2</text>
<text x="183.8" y="132.5">SC_CHRG</text>
<text x="187.3" y="136.5">太阳能电池</text>
<text x="125.1" y="143.4" transform="rotate(-90 125.1 143.4)">6</text>
<text x="92.1" y="144.4">2</text>
<text x="92.1" y="148.3">2</text>
<text x="111.6" y="148.3">3</text>
<text x="111.6" y="146.3">4</text>
<text x="138.4" y="146.3">5</text>
<text x="198.5" y="146.3">3</text>
<text x="198.5" y="148.3">4</text>
<text x="198.5" y="144.4">9</text>
<text x="72.8" y="154">2</text>
<text x="111.6" y="154">1</text>
<text x="111.6" y="156">2</text>
<text x="138.4" y="156">8</text>
<text x="198.5" y="150.2">5</text>
<text x="198.5" y="154">6</text>
<text x="198.5" y="156">2</text>
<text x="198.5" y="152.1">7</text>
<text x="80.7" y="160.8" transform="rotate(-90 80.7 160.8)">3</text>
<text x="96.1" y="158.9" transform="rotate(-90 96.1 158.9)">2</text>
<text x="125.1" y="160.7" transform="rotate(-90 125.1 160.7)">7</text>
<text x="128.9" y="160.7" transform="rotate(-90 128.9 160.7)">9</text>
<text x="198.5" y="157.9">8</text>
<text x="50.2" y="167.4">TO MCU</text>
<text x="71" y="169.5">1</text>
<text x="96.1" y="168.4" transform="rotate(-90 96.1 168.4)">1</text>
<text x="222" y="173.4">Title</text>
<text x="63.3" y="177.2">2</text>
<text x="72.8" y="177.2">1</text>
<text x="80.7" y="176.1" transform="rotate(-90 80.7 176.1)">2</text>
<text x="222" y="179.2">Size</text>
<text x="229.7" y="179.2">Document Number</text>
<text x="229.7" y="175.3">&lt;Title&gt;</text>
<text x="285.7" y="179.2">Rev</text>
<text x="222" y="185">Date:</text>
<text x="223.9" y="181.1">B</text>
<text x="229.7" y="181.1">&lt;Doc&gt;</text>
<text x="232.1" y="185">Sunday, April 14, 2024</text>
<text x="260.6" y="185">Sheet</text>
<text x="270.3" y="185">2</text>
<text x="276.1" y="185">of</text>
<text x="281.9" y="185">16</text>
<text x="287.7" y="181.1">&lt;Rev</text>
<text x="291.7" y="181.1">Co</text>
<text x="294" y="181.1">de&gt;</text>
</g>
<g font-size="1.7" fill="#000080">
<text x="115.1" y="17.1">L28</text>
<text x="115.1" y="19.4">200R@100M/2A</text>
<text x="106.2" y="34.5">C288</text>
<text x="119.7" y="34.5">C350</text>
<text x="127.4" y="34.5">C41</text>
<text x="135.1" y="34.5">C42</text>
<text x="106.2" y="38.3">10uF/25V</text>
<text x="117.8" y="40.2">220uF/16V</text>
<text x="127.4" y="38.3">10uF/25V10nF</text>
<text x="65.7" y="53.8">C40</text>
<text x="65.7" y="49.9">C44</text>
<text x="73.4" y="53.8">100nF R191</text>
<text x="73.4" y="49.9">100nF R201</text>
<text x="94.6" y="53.8">18K</text>
<text x="94.6" y="49.9">18K</text>
<text x="115.3" y="49.1">U218</text>
<text x="150.6" y="49.9">L26</text>
<text x="158.3" y="49.9">1000R@100M/1.5A</text>
<text x="61.8" y="59.5">R181</text>
<text x="77.2" y="59.5">50.1K</text>
<text x="150.6" y="59.5">L27</text>
<text x="158.3" y="59.5">1000R@100M/1.5A</text>
<text x="193" y="55.7">1251S-2P</text>
<text x="196.9" y="57.6">J7</text>
<text x="113.9" y="65.3">NS4110B</text>
<text x="90.8" y="67.3">R303</text>
<text x="90.8" y="71.1">39K</text>
<text x="100.4" y="67.3">C349</text>
<text x="100.4" y="71.1">10uF/25V</text>
<text x="162.2" y="69.2">C351</text>
<text x="169.9" y="69.2">C352</text>
<text x="88.1" y="76.5">Q47</text>
<text x="88.1" y="74.2">2N7002</text>
<text x="162.2" y="73.1">1nF</text>
<text x="169.9" y="73.1">1nF</text>
<text x="67.6" y="78.8">R318</text>
<text x="73.4" y="78.8">47K</text>
<text x="115.1" y="111.7">L31</text>
<text x="115.1" y="114">200R@100M/2A</text>
<text x="106.2" y="129">C353</text>
<text x="119.7" y="129">C361</text>
<text x="127.4" y="129">C355</text>
<text x="135.1" y="129">C354</text>
<text x="106.2" y="132.9">10uF/25V</text>
<text x="117.8" y="134.8">220uF/16V</text>
<text x="127.4" y="132.9">10uF/25V10nF</text>
<text x="115.3" y="143.7">U219</text>
<text x="207.5" y="142.2">PJ-242</text>
<text x="65.7" y="148.3">C356</text>
<text x="65.7" y="144.5">C357</text>
<text x="73.4" y="148.3">100nF R3091</text>
<text x="73.4" y="144.5">100nF R3081</text>
<text x="94.6" y="144.5">18K</text>
<text x="94.6" y="148.3">18K</text>
<text x="150.6" y="144.5">L29</text>
<text x="158.3" y="144.5">1000R@100M/1.5A</text>
<text x="59.9" y="154.1">R3101</text>
<text x="75.3" y="154.1">50.1K</text>
<text x="150.6" y="154.1">L30</text>
<text x="158.3" y="154.1">1000R@100M/1.5A</text>
<text x="90.8" y="161.8">R311</text>
<text x="100.4" y="161.8">C360</text>
<text x="113.9" y="159.9">NS4110B</text>
<text x="211.4" y="161.8">J8</text>
<text x="90.8" y="165.7">39K</text>
<text x="100.4" y="165.7">10uF/25V</text>
<text x="162.2" y="163.8">C358</text>
<text x="162.2" y="167.6">1nF</text>
<text x="169.9" y="163.8">C359</text>
<text x="169.9" y="167.6">1nF</text>
<text x="86.1" y="173.1">Q44</text>
<text x="86.1" y="170.7">2N7002</text>
<text x="65.7" y="175.3">R307</text>
<text x="71.5" y="175.3">47K</text>
</g>
<g font-size="1.7" fill="#00f">
<text x="115.8" y="34.5">+</text>
<text x="115.8" y="129.1">+</text>
</g>
<g font-size="1.7" fill="#f00">
<text x="18.5" y="50.7">[3,13] PHONE_OUT_R IO</text>
<text x="46.7" y="49.6">PHONE_OUT_R</text>
<text x="46.7" y="59.3">AF_AMP_MUTE</text>
<text x="21" y="60.3">[8] AF_AMP_MUTE IO</text>
<text x="43.3" y="73.8">[12] AMP_EN IO</text>
<text x="62.2" y="72.8">AMP_EN</text>
<text x="44.8" y="144.2">PHONE_OUT_R</text>
<text x="44.8" y="153.8">AF_AMP_MUTE</text>
<text x="60.2" y="169.3">AMP_EN</text>
</g>
<g font-size="1.7" fill="#004080">
<text x="114.9" y="53">INN</text>
<text x="132.3" y="53">VON</text>
<text x="114.9" y="54.9">INP</text>
<text x="126.3" y="54.8" transform="rotate(-90 126.3 54.8)">VDD</text>
<text x="188.3" y="56.8">1</text>
<text x="188.3" y="58.7">2</text>
<text x="114.9" y="60.7">CTRL</text>
<text x="114.9" y="62.6">BYPASS</text>
<text x="126.3" y="62.7" transform="rotate(-90 126.3 62.7)">GND</text>
<text x="130.2" y="62.7" transform="rotate(-90 130.2 62.7)">PAD</text>
<text x="132.5" y="62.6">VOP</text>
<text x="114.9" y="149.5">INP</text>
<text x="114.9" y="147.5">INN</text>
<text x="126.3" y="149.4" transform="rotate(-90 126.3 149.4)">VDD</text>
<text x="132.3" y="147.5">VON</text>
<text x="201.8" y="147.5">3</text>
<text x="201.8" y="149.5">4</text>
<text x="201.8" y="145.6">NC2</text>
<text x="114.9" y="155.2">CTRL</text>
<text x="201.8" y="151.4">5</text>
<text x="201.8" y="155.2">6</text>
<text x="201.8" y="153.3">7</text>
<text x="114.9" y="157.2">BYPASS</text>
<text x="126.3" y="157.4" transform="rotate(-90 126.3 157.4)">GND</text>
<text x="130.2" y="157.4" transform="rotate(-90 130.2 157.4)">PAD</text>
<text x="132.5" y="157.2">VOP</text>
<text x="201.8" y="157.2">2</text>
<text x="201.8" y="159.1">NC1</text>
</g>
<g font-size="1.4">
<text x="30.9" y="1.4">5</text>
<text x="88.8" y="1.4">4</text>
<text x="146.7" y="1.4">3</text>
<text x="204.6" y="1.4">2</text>
<text x="262.6" y="1.4">1</text>
<text x=".5" y="26.1">D</text>
<text x="292" y="26.1">D</text>
<text x=".5" y="71.9">C</text>
<text x="292" y="71.9">C</text>
<text x=".5" y="117.8">B</text>
<text x="292" y="117.8">B</text>
<text x=".5" y="163.6">A</text>
<text x="292" y="163.6">A</text>
<text x="30.9" y="186.8">5</text>
<text x="88.8" y="186.8">4</text>
<text x="146.7" y="186.8">3</text>
<text x="204.6" y="186.8">2</text>
<text x="262.6" y="186.8">1</text>
</g>
</svg>
